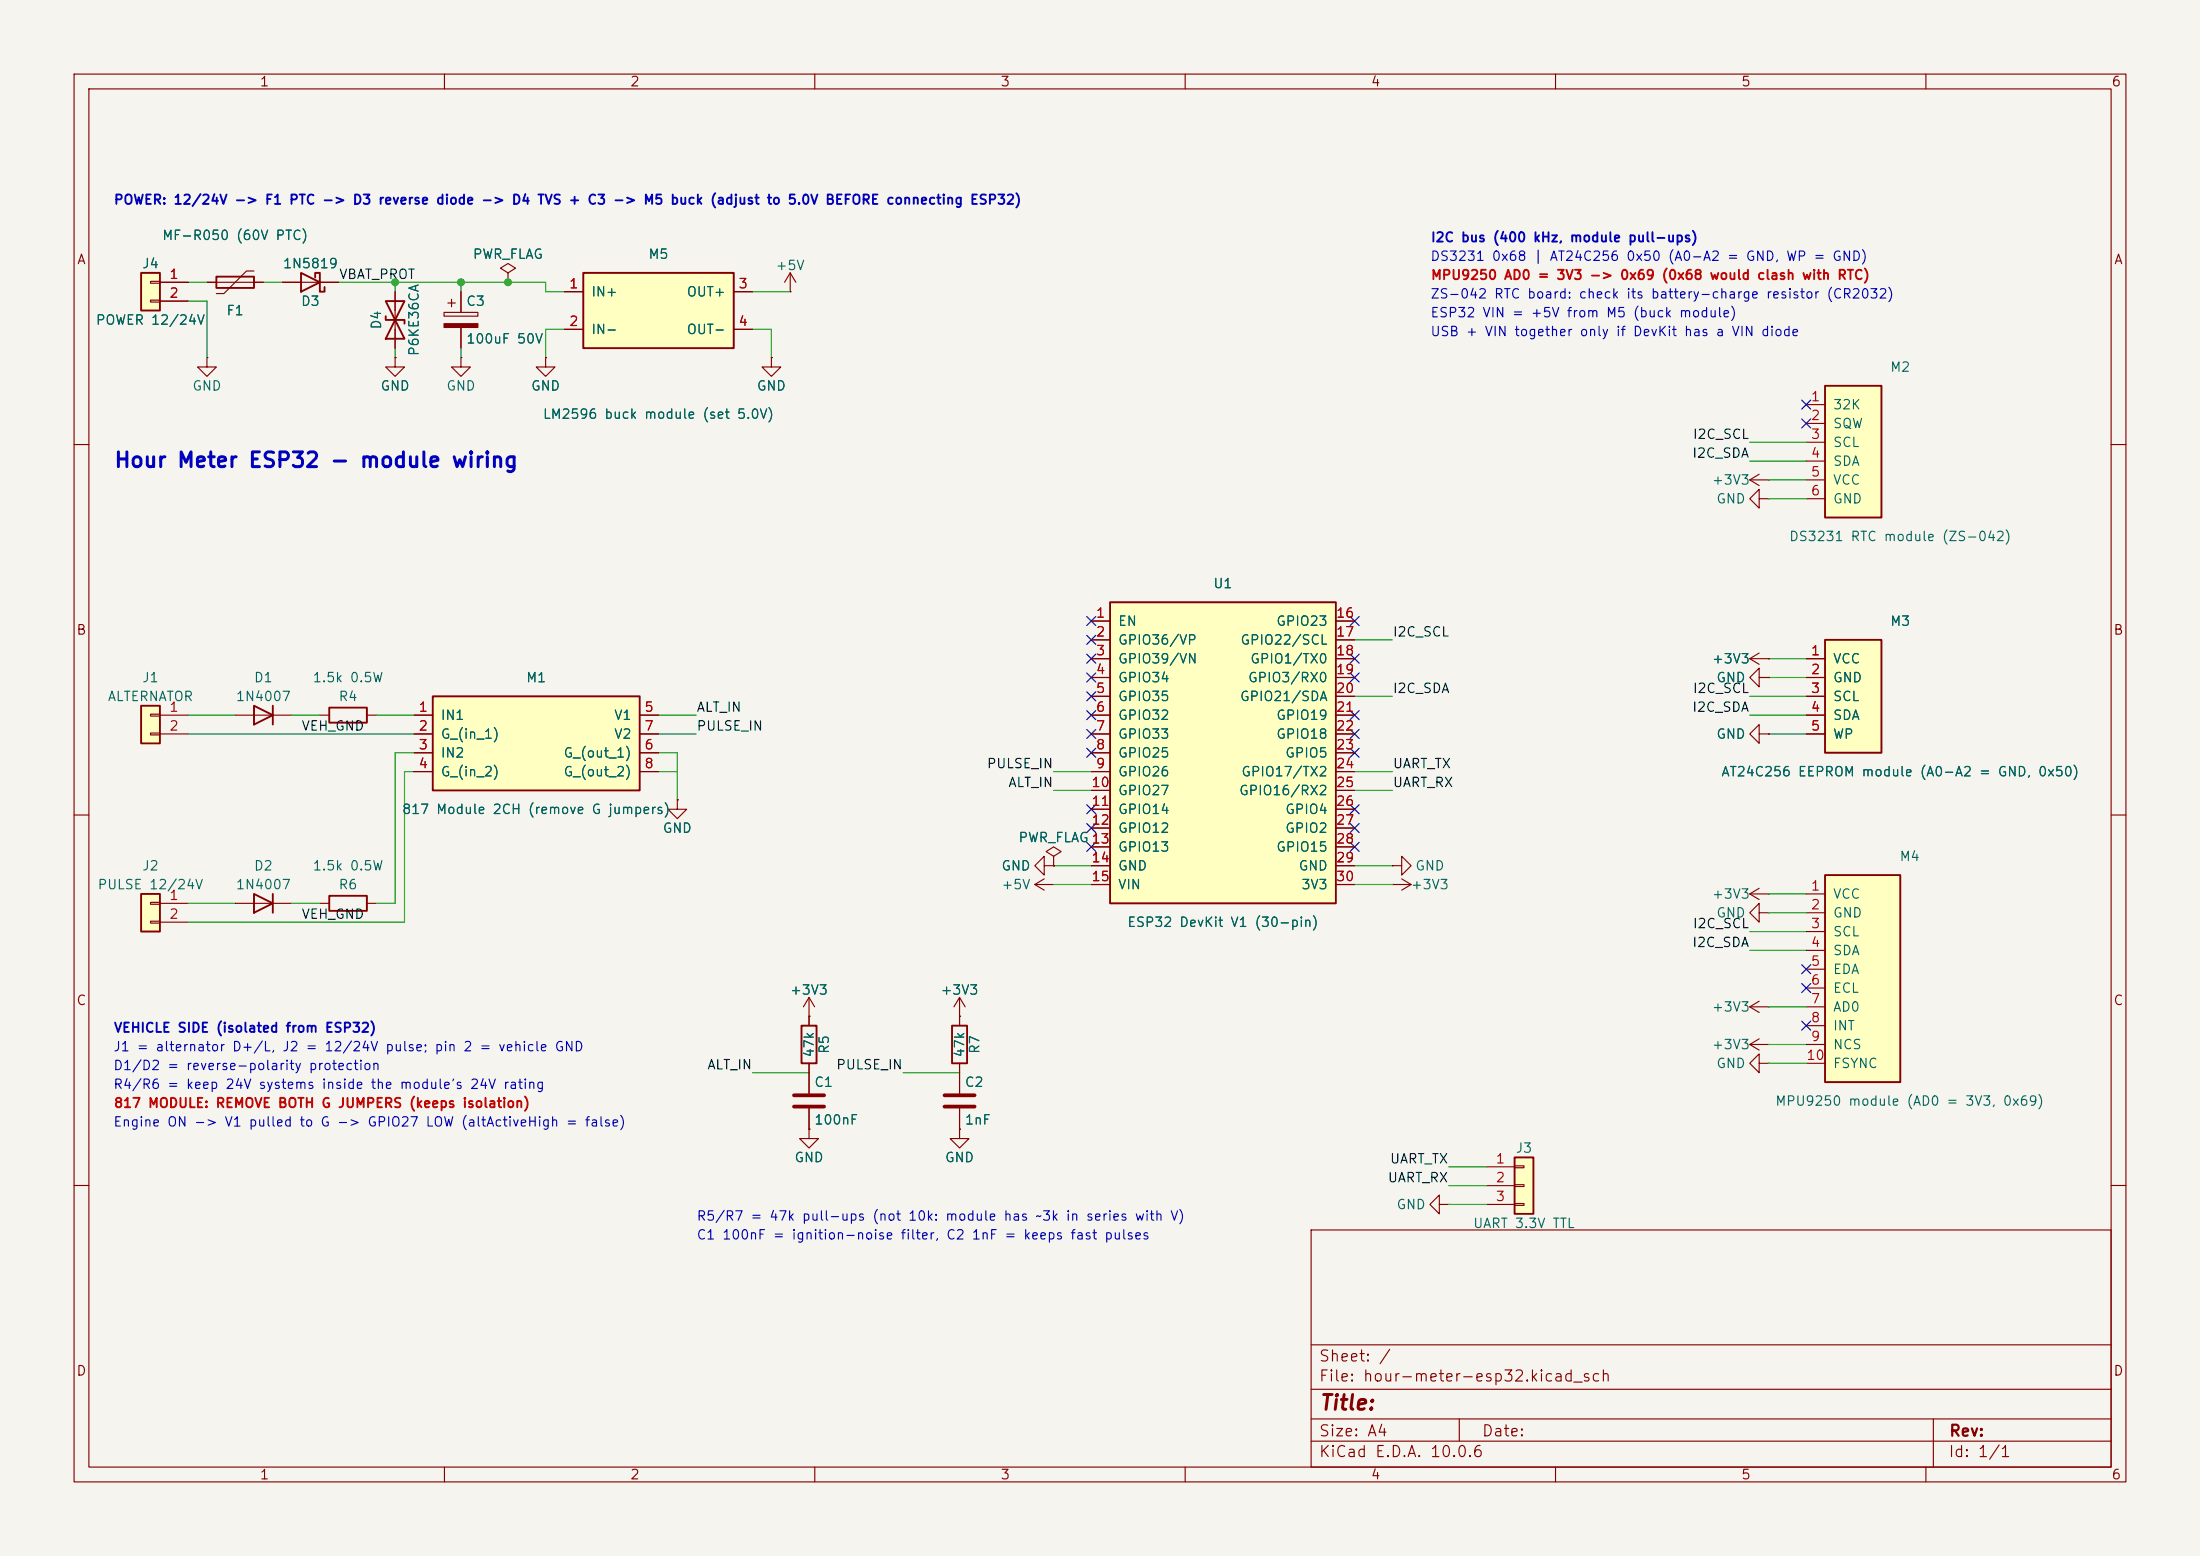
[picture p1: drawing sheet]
<svg xmlns="http://www.w3.org/2000/svg" width="297mm" height="210mm" viewBox="0 0 297 210" stroke-linecap="round" stroke-linejoin="round" font-family="sans-serif">
<path d="M0 0h297v210h-297z" fill="#f5f4ef" stroke="#f5f4ef" stroke-width=".14"/>
<g fill="none" stroke="#840000" stroke-width=".15">
<path d="M10 10h277v190h-277zM12 12h273v186h-273zM60 10v2M110 10v2M160 10v2M210 10v2M260 10v2M38.1 38.1h7.6M53.3 48.3v1.2h1.3l-1.3 1.3-1.2-1.3h1.2M53.3 48.3h.1M10 60h2M236.2 64.8l1.3 .7"/>
<path d="M236.2 64.8h2.6M237.5 67.3v-1.3l-1.3 1.3 1.3 1.3v-1.3h1.3M237.5 64l-1.3 .8M238.8 67.3h.1M238.8 64.8h.1M285 60h2M10 110h2M285 110h2M109.2 137.2h.1M109.2 134.6v3.8M109.2 134.6l-.7 1.3M109.2 134.6l.8 1.3"/>
<path d="M109.2 152.4v1.3h1.3l-1.3 1.2-1.3-1.2h1.3M109.2 152.4h.1M109.2 143.5v4.1M109.2 149.6v2.8M10 160h2M177 166h108v32h-108zM285 160h2M60 198v2M110 198v2M160 198v2M177 194.5h108M177 191.5h108"/>
<path d="M177 187.5h108M177 181.5h108M197 191.5v3M210 198v2M260 198v2M261 191.5v6.5"/>
</g>
<path d="M40.6 36.8l2.6 1.3-2.6 1.3zM42.5 37.5v-.7h.7v2.6h.6v-.7M108.2 138.4h2v5.1h-2z" fill="none" stroke="#840000" stroke-width=".25"/>
<path d="M107.2 147.8h4.1M107.2 149.4h4.1" fill="none" stroke="#840000" stroke-width=".51"/>
<path d="M246.4 86.4h7.6v15.2h-7.6z" fill="#ffffc2"/>
<path d="M246.4 86.4h7.6v15.2h-7.6z" fill="none" stroke="#840000" stroke-width=".25"/>
<path d="M243.8 88.9h2.6M243.8 91.4h2.6M243.8 94h2.6M243.8 96.5h2.6M243.8 99.1h2.6" fill="none" stroke="#840000" stroke-width=".15"/>
<path d="M149.9 81.3h30.4v40.6h-30.4z" fill="#ffffc2"/>
<path d="M149.9 81.3h30.4v40.6h-30.4z" fill="none" stroke="#840000" stroke-width=".25"/>
<g fill="none" stroke="#840000" stroke-width=".15">
<path d="M147.3 83.8h2.6M147.3 86.4h2.6M147.3 88.9h2.6M147.3 91.4h2.6M147.3 94h2.6M147.3 96.5h2.6M147.3 99.1h2.6M180.3 83.8h2.6M180.3 86.4h2.6M180.3 88.9h2.6M180.3 91.4h2.6M180.3 94h2.6"/>
<path d="M180.3 96.5h2.6M180.3 99.1h2.6M147.3 101.6h2.6M147.3 104.1h2.6M147.3 106.7h2.6M147.3 109.2h2.6M147.3 111.8h2.6M147.3 114.3h2.6M147.3 116.8h2.6M147.3 119.4h2.6M180.3 101.6h2.6M180.3 104.1h2.6"/>
<path d="M180.3 106.7h2.6M180.3 109.2h2.6M180.3 111.8h2.6M180.3 114.3h2.6M180.3 116.8h2.6M180.3 119.4h2.6"/>
</g>
<path d="M246.4 52.1h7.6v17.8h-7.6z" fill="#ffffc2"/>
<path d="M52.1 40.6h2.5l-2.5 5.1h2.5zM52.1 42.7v.5h2.5v.5M246.4 52.1h7.6v17.8h-7.6z" fill="none" stroke="#840000" stroke-width=".25"/>
<g fill="none" stroke="#840000" stroke-width=".15">
<path d="M53.3 39.4v7.6M62.2 39.4v2.8M27.9 48.3v1.2h1.3l-1.3 1.3-1.2-1.3h1.2M27.9 48.3h.1M59.9 42.2h4.6v.5h-4.6zM60.5 40.9h1M61 40.4v1M62.2 48.3v1.2h1.3l-1.3 1.3-1.2-1.3h1.2M62.2 48.3h.1M62.2 44.2v2.8M73.7 48.3v1.2h1.2l-1.2 1.3-1.3-1.3h1.3M73.7 48.3h.1"/>
<path d="M243.8 54.6h2.6M243.8 57.2h2.6M243.8 59.7h2.6M243.8 62.2h2.6M243.8 64.8h2.6M243.8 67.3h2.6M236.2 88.9l1.3 .8M236.2 88.9h2.6M237.5 99.1v-1.3l-1.3 1.3 1.3 1.2v-1.2h1.3M237.5 88.1l-1.3 .8M238.8 88.9h.1M238.8 99.1h.1"/>
<path d="M188 116.8h1.2v-1.2l1.3 1.2-1.3 1.3v-1.3M188 116.8h.1M188 119.4h.1M188 119.4h2.5M189.2 118.6l1.3 .8M190.5 119.4l-1.3 .7M237.5 119.9l-1.3 .8M236.2 120.7l1.3 .7M236.2 120.7h2.6M236.2 135.9l1.3 .8M236.2 135.9h2.6M237.5 123.2v-1.3l-1.3 1.3 1.3 1.3v-1.3h1.3"/>
<path d="M237.5 135.1l-1.3 .8M238.8 120.7h.1M238.8 123.2h.1M238.8 135.9h.1M129.5 152.4v1.3h1.3l-1.3 1.2-1.2-1.2h1.2M129.5 152.4h.1M236.2 141l1.3 .7M236.2 141h2.6M237.5 143.5v-1.3l-1.3 1.3 1.3 1.3v-1.3h1.3M237.5 140.2l-1.3 .8M238.8 141h.1M238.8 143.5h.1"/>
</g>
<path d="M59.9 43.7h4.6v.5h-4.6z" fill="#840000" stroke="#840000" stroke-width=".15"/>
<path d="M19 36.8h2.6v5.1h-2.6z" fill="#ffffc2"/>
<path d="M19 36.8h2.6v5.1h-2.6z" fill="none" stroke="#840000" stroke-width=".25"/>
<path d="M20.3 38h1.3v.2h-1.3zM21.6 38.1h3.8M20.3 40.5h1.3v.3h-1.3zM21.6 40.6h3.8" fill="none" stroke="#840000" stroke-width=".15"/>
<path d="M246.4 118.1h10.1v28h-10.1z" fill="#ffffc2"/>
<path d="M246.4 118.1h10.1v28h-10.1z" fill="none" stroke="#840000" stroke-width=".25"/>
<path d="M243.8 120.7h2.6M243.8 123.2h2.6M243.8 125.7h2.6M243.8 128.3h2.6M243.8 130.8h2.6M243.8 133.4h2.6M243.8 135.9h2.6M243.8 138.4h2.6M243.8 141h2.6M243.8 143.5h2.6" fill="none" stroke="#840000" stroke-width=".15"/>
<path d="M78.7 36.8h20.4v10.2h-20.4z" fill="#ffffc2"/>
<path d="M78.7 36.8h20.4v10.2h-20.4z" fill="none" stroke="#840000" stroke-width=".25"/>
<path d="M76.2 39.4h2.5M99.1 39.4h2.5M76.2 44.5h2.5M99.1 44.5h2.5M194.3 162.6v-1.3l-1.3 1.3 1.3 1.2v-1.2h1.3M195.6 162.6h.1" fill="none" stroke="#840000" stroke-width=".15"/>
<path d="M204.5 156.2h2.5v7.6h-2.5z" fill="#ffffc2"/>
<path d="M34.3 120.7l2.5 1.2-2.5 1.3zM36.8 120.7v2.5M204.5 156.2h2.5v7.6h-2.5z" fill="none" stroke="#840000" stroke-width=".25"/>
<path d="M31.7 121.9h7.7M129.5 144.8v2.8M129.5 149.6v2.8M200.7 157.5h3.8M204.5 157.4h1.2v.2h-1.2zM204.5 159.9h1.2v.2h-1.2zM200.7 160h3.8M200.7 162.6h3.8M204.5 162.4h1.2v.3h-1.2z" fill="none" stroke="#840000" stroke-width=".15"/>
<path d="M127.5 147.8h4.1M127.5 149.4h4.1" fill="none" stroke="#840000" stroke-width=".51"/>
<path d="M19 95.3h2.6v5h-2.6z" fill="#ffffc2"/>
<path d="M19 95.3h2.6v5h-2.6z" fill="none" stroke="#840000" stroke-width=".25"/>
<path d="M68.6 36.8l1-.6-1-.6-1 .6 1 .6v1.3M68.6 38.1h.1M106.7 39.4h.1M106.7 36.8l-.8 1.3M106.7 36.8l.7 1.3M106.7 36.8v2.6M20.3 96.4h1.3v.2h-1.3zM20.3 98.9h1.3v.3h-1.3zM21.6 96.5h3.8M21.6 99.1h3.8" fill="none" stroke="#840000" stroke-width=".15"/>
<path d="M19 120.7h2.6v5h-2.6z" fill="#ffffc2"/>
<path d="M29.2 37.3h5.1v1.6h-5.1zM34.3 95.3l2.5 1.2-2.5 1.3zM36.8 95.3v2.5M44.4 95.5h5.1v2h-5.1zM19 120.7h2.6v5h-2.6zM44.4 120.9h5.1v2h-5.1z" fill="none" stroke="#840000" stroke-width=".25"/>
<g fill="none" stroke="#840000" stroke-width=".15">
<path d="M27.9 38.1h7.7M34.3 36.6h-1l-3.1 3h-1M31.7 96.5h7.7M43.2 96.5h1.2M49.5 96.5h1.3M237.5 91.4v-1.2l-1.3 1.2 1.3 1.3v-1.3h1.3M238.8 91.4h.1M91.4 108v1.2h1.3l-1.3 1.3-1.2-1.3h1.2M91.4 108h.1M141 116.8v-1.2l-1.3 1.2 1.3 1.3v-1.3h1.2M142.2 116.8h.1M20.3 121.8h1.3v.2h-1.3z"/>
<path d="M20.3 124.3h1.3v.3h-1.3zM21.6 121.9h3.8M21.6 124.5h3.8M43.2 121.9h1.2M49.5 121.9h1.3"/>
</g>
<path d="M58.4 94h28v12.7h-28z" fill="#ffffc2"/>
<path d="M58.4 94h28v12.7h-28zM128.5 138.4h2.1v5.1h-2.1z" fill="none" stroke="#840000" stroke-width=".25"/>
<g fill="none" stroke="#840000" stroke-width=".15">
<path d="M21.6 38.1h3.8M27.9 38.1h1.3M34.3 38.1h1.3M38.1 38.1h2.5M43.2 38.1h2.5M53.3 39.4v2.5M62.2 39.4v2.8M68.6 38.1h.1M76.2 39.4h2.5M99.1 39.4h2.5M21.6 40.6h3.8M53.3 48.3h.1"/>
<path d="M53.3 44.5v2.5M62.2 44.2v2.8M73.7 48.3h.1M76.2 44.5h2.5M99.1 44.5h2.5M104.1 48.3v1.2h1.3l-1.3 1.3-1.2-1.3h1.2M104.1 48.3h.1M55.9 96.5h2.5M55.9 99.1h2.5M86.4 96.5h2.5M86.4 99.1h2.5M147.3 96.5h2.6"/>
<path d="M147.3 99.1h2.6M147.3 83.8h2.6M147.3 86.4h2.6M147.3 88.9h2.6M147.3 91.4h2.6M147.3 94h2.6M180.3 96.5h2.6M180.3 99.1h2.6M180.3 83.8h2.6M180.3 86.4h2.6M180.3 88.9h2.6M180.3 91.4h2.6"/>
<path d="M180.3 94h2.6M238.8 99.1h.1M238.8 88.9h.1M238.8 91.4h.1M243.8 96.5h2.6M243.8 99.1h2.6M243.8 88.9h2.6M243.8 91.4h2.6M243.8 94h2.6M55.9 101.6h2.5M55.9 104.1h2.5M86.4 101.6h2.5"/>
<path d="M86.4 104.1h2.5M91.4 108h.1M139.7 119.4l1.3 .7M139.7 119.4h2.5M141 118.6l-1.3 .8M142.2 115.6l1.1-.7-1.1-.6-1 .6 1 .7v1.2M142.2 116.8h.1M142.2 119.4h.1M147.3 101.6h2.6M147.3 104.1h2.6M147.3 119.4h2.6M147.3 106.7h2.6"/>
<path d="M147.3 109.2h2.6M147.3 111.8h2.6M147.3 114.3h2.6M147.3 116.8h2.6M180.3 101.6h2.6M180.3 104.1h2.6M180.3 119.4h2.6M180.3 106.7h2.6M180.3 109.2h2.6M180.3 111.8h2.6M180.3 114.3h2.6M180.3 116.8h2.6"/>
<path d="M109.2 137.2h.1M109.2 137.2v1.2M129.5 137.2h.1M129.5 134.6l-.7 1.3M129.5 134.6l.8 1.3M129.5 134.6v3.8M109.2 152.4h.1M109.2 143.5v4.1M109.2 149.6v2.8M129.5 152.4h.1M129.5 143.5v4.1M129.5 149.6v2.8"/>
</g>
<g fill="none" stroke="#009600" stroke-width=".15">
<path d="M25.4 38.1h2.5M35.6 38.1h2.5M45.7 38.1h28v1.3h2.5M53.3 38.1v1.3M62.2 38.1v1.3M101.6 39.4h5.1M25.4 40.6h2.5v7.7M53.3 47v1.3M62.2 47v1.3M76.2 44.5h-2.5v3.8M101.6 44.5h2.5v3.8M236.2 59.7h7.6"/>
<path d="M236.2 62.2h7.6M238.8 67.3h5M238.8 64.8h5M25.4 96.5h6.3M25.4 99.1h30.5M39.4 96.5h3.8M50.8 96.5h5.1M88.9 96.5h5.1M88.9 99.1h5.1M182.9 94h5.1M182.9 86.4h5.1M236.2 96.5h7.6"/>
<path d="M236.2 94h7.6M238.8 88.9h5M238.8 99.1h5M238.8 91.4h5M55.9 101.6h-2.6v20.3h-2.5M55.9 104.1h-1.3v20.4h-29.2M88.9 104.1h2.5M88.9 101.6h2.5v6.4M142.2 104.1h5.1M142.2 119.4h5.1M142.2 116.8h5.1M142.2 106.7h5.1"/>
<path d="M182.9 104.1h5.1M182.9 119.4h5.1M182.9 116.8h5.1M182.9 106.7h5.1M25.4 121.9h6.3M39.4 121.9h3.8M236.2 125.7h7.6M236.2 128.3h7.6M238.8 123.2h5M238.8 120.7h5M238.8 135.9h5M101.6 144.8h7.6"/>
<path d="M121.9 144.8h7.6M195.6 157.5h5.1M238.8 143.5h5M238.8 141h5M195.6 160h5.1M195.6 162.6h5.1"/>
</g>
<g fill="none" stroke="#000084" stroke-width=".15">
<path d="M243.2 56.5l1.2 1.3M243.2 54l1.2 1.2M244.4 56.5l-1.2 1.3M244.4 54l-1.2 1.2M146.7 93.4l1.2 1.2M146.7 95.9l1.2 1.2M146.7 83.2l1.2 1.2M146.7 90.8l1.2 1.2M146.7 88.3l1.2 1.2M146.7 85.8l1.2 1.2M146.7 98.5l1.2 1.2M147.9 93.4l-1.2 1.2"/>
<path d="M147.9 95.9l-1.2 1.2M147.9 83.2l-1.2 1.2M147.9 90.8l-1.2 1.2M147.9 88.3l-1.2 1.2M147.9 85.8l-1.2 1.2M147.9 98.5l-1.2 1.2M182.3 88.3l1.2 1.2M182.3 90.8l1.2 1.2M182.3 95.9l1.2 1.2M182.3 98.5l1.2 1.2M182.3 83.2l1.2 1.2M183.5 88.3l-1.2 1.2"/>
<path d="M183.5 90.8l-1.2 1.2M183.5 95.9l-1.2 1.2M183.5 98.5l-1.2 1.2M183.5 83.2l-1.2 1.2M146.7 113.7l1.2 1.2M146.7 108.6l1.2 1.2M146.7 111.2l1.2 1.2M146.7 101l1.2 1.2M147.9 113.7l-1.2 1.2M147.9 108.6l-1.2 1.2M147.9 111.2l-1.2 1.2M147.9 101l-1.2 1.2"/>
<path d="M182.3 108.6l1.2 1.2M182.3 113.7l1.2 1.2M182.3 111.2l1.2 1.2M182.3 101l1.2 1.2M183.5 108.6l-1.2 1.2M183.5 113.7l-1.2 1.2M183.5 111.2l-1.2 1.2M183.5 101l-1.2 1.2M243.2 137.8l1.2 1.2M243.2 132.7l1.2 1.3M243.2 130.2l1.2 1.2M244.4 137.8l-1.2 1.2"/>
<path d="M244.4 132.7l-1.2 1.3M244.4 130.2l-1.2 1.2"/>
</g>
<g fill="#009600" stroke="#009600" stroke-width=".14">
<circle cx="62.2" cy="38.1" r=".46"/>
<circle cx="53.3" cy="38.1" r=".46"/>
<circle cx="68.6" cy="38.1" r=".46"/>
</g>
<text font-size="2" fill="#0000c2" x="15.3" y="63.6">Hour Meter ESP32 - module wiring</text>
<text font-size="2" fill="#840000" x="178" y="190.8">Title:</text>
<g font-size="1.5" fill="#840000">
<text x="178" y="184.1">Sheet: /</text>
<text x="178" y="186.8">File: hour-meter-esp32.kicad_sch</text>
<text x="178" y="197">KiCad E.D.A. 10.0.6</text>
<text x="178" y="194.2">Size: A4</text>
<text x="200" y="194.2">Date:</text>
<text x="263" y="197">Id: 1/1</text>
<text x="263" y="194.2">Rev:</text>
</g>
<g font-size="1.3" fill="#840000">
<text x="35" y="12">1</text>
<text x="85" y="12">2</text>
<text x="135" y="12">3</text>
<text x="185" y="12">4</text>
<text x="235" y="12">5</text>
<text x="285" y="12">6</text>
<text x="10.3" y="36">A</text>
<text x="285.3" y="36">A</text>
<text x="10.2" y="86">B</text>
<text x="285.2" y="86">B</text>
<text x="10.2" y="136">C</text>
<text x="285.2" y="136">C</text>
<text x="10.2" y="186">D</text>
<text x="285.2" y="186">D</text>
<text x="35" y="200">1</text>
<text x="85" y="200">2</text>
<text x="135" y="200">3</text>
<text x="185" y="200">4</text>
<text x="235" y="200">5</text>
<text x="285" y="200">6</text>
</g>
<g font-size="1.3" fill="#0000c2">
<text x="15.3" y="27.9">POWER: 12/24V -&gt; F1 PTC -&gt; D3 reverse diode -&gt; D4 TVS + C3 -&gt; M5 buck (adjust to 5.0V BEFORE connecting ESP32)</text>
<text x="193" y="35.5">DS3231 0x68 | AT24C256 0x50 (A0-A2 = GND, WP = GND)</text>
<text x="193.1" y="33">I2C bus (400 kHz, module pull-ups)</text>
<text x="193" y="40.6">ZS-042 RTC board: check its battery-charge resistor (CR2032)</text>
<text x="193" y="43.2">ESP32 VIN = +5V from M5 (buck module)</text>
<text x="193" y="45.7">USB + VIN together only if DevKit has a VIN diode</text>
<text x="15.2" y="142.2">J1 = alternator D+/L, J2 = 12/24V pulse; pin 2 = vehicle GND</text>
<text x="15.3" y="139.7">VEHICLE SIDE (isolated from ESP32)</text>
<text x="15.2" y="147.3">R4/R6 = keep 24V systems inside the module's 24V rating</text>
<text x="15.2" y="144.8">D1/D2 = reverse-polarity protection</text>
<text x="15.2" y="152.4">Engine ON -&gt; V1 pulled to G -&gt; GPIO27 LOW (altActiveHigh = false)</text>
<text x="94" y="165.1">R5/R7 = 47k pull-ups (not 10k: module has ~3k in series with V)</text>
<text x="94" y="167.6">C1 100nF = ignition-noise filter, C2 1nF = keeps fast pulses</text>
</g>
<g font-size="1.3" fill="#006464">
<text x="21.8" y="32.7">MF-R050 (60V PTC)</text>
<text x="63.7" y="35.3">PWR_FLAG</text>
<text x="87.4" y="35.3">M5</text>
<text x="19.1" y="36.5">J4</text>
<text x="38.1" y="36.5">1N5819</text>
<text x="40.5" y="41.6">D3</text>
<text x="62.8" y="41.6">C3</text>
<text x="79.7" y="40.3">IN+</text>
<text x="92.6" y="40.3">OUT+</text>
<text x="104.6" y="36.8">+5V</text>
<text x="12.8" y="44.1">POWER 12/24V</text>
<text x="30.5" y="42.9">F1</text>
<text x="51.8" y="44.5" transform="rotate(-90 51.8 44.5)">D4</text>
<text x="62.8" y="46.7">100uF 50V</text>
<text x="79.7" y="45.4">IN-</text>
<text x="92.6" y="45.4">OUT-</text>
<text x="25.9" y="53">GND</text>
<text x="51.3" y="53">GND</text>
<text x="56.8" y="48.1" transform="rotate(-90 56.8 48.1)">P6KE36CA</text>
<text x="60.2" y="53">GND</text>
<text x="71.6" y="53">GND</text>
<text x="102.1" y="53">GND</text>
<text x="255.1" y="50.5">M2</text>
<text x="73.2" y="56.8">LM2596 buck module (set 5.0V)</text>
<text x="247.4" y="55.6">32K</text>
<text x="247.4" y="58.1">SQW</text>
<text x="231" y="65.7">+3V3</text>
<text x="247.4" y="60.7">SCL</text>
<text x="247.4" y="63.2">SDA</text>
<text x="247.4" y="65.7">VCC</text>
<text x="231.6" y="68.3">GND</text>
<text x="247.4" y="68.3">GND</text>
<text x="241.4" y="73.4">DS3231 RTC module (ZS-042)</text>
<text x="163.7" y="79.7">U1</text>
<text x="150.8" y="84.8">EN</text>
<text x="150.8" y="87.3">GPIO36/VP</text>
<text x="150.8" y="89.9">GPIO39/VN</text>
<text x="167.4" y="87.3">GPIO22/SCL</text>
<text x="168.7" y="89.9">GPIO1/TX0</text>
<text x="172.2" y="84.8">GPIO23</text>
<text x="231" y="89.9">+3V3</text>
<text x="247.4" y="89.9">VCC</text>
<text x="255.1" y="84.8">M3</text>
<text x="14.4" y="94.9">ALTERNATOR</text>
<text x="19.1" y="92.4">J1</text>
<text x="31.7" y="94.9">1N4007</text>
<text x="34.2" y="92.4">D1</text>
<text x="42.1" y="92.4">1.5k 0.5W</text>
<text x="45.6" y="94.9">R4</text>
<text x="70.9" y="92.4">M1</text>
<text x="150.8" y="92.4">GPIO34</text>
<text x="150.8" y="94.9">GPIO35</text>
<text x="167.3" y="94.9">GPIO21/SDA</text>
<text x="168.4" y="92.4">GPIO3/RX0</text>
<text x="231.6" y="92.4">GND</text>
<text x="247.4" y="92.4">GND</text>
<text x="247.4" y="94.9">SCL</text>
<text x="59.4" y="97.5">IN1</text>
<text x="59.4" y="100">G_(in_1)</text>
<text x="82.8" y="97.5">V1</text>
<text x="82.8" y="100">V2</text>
<text x="150.8" y="97.5">GPIO32</text>
<text x="150.8" y="100">GPIO33</text>
<text x="172.2" y="97.5">GPIO19</text>
<text x="172.2" y="100">GPIO18</text>
<text x="231.6" y="100">GND</text>
<text x="247.4" y="97.5">SDA</text>
<text x="247.4" y="100">WP</text>
<text x="59.4" y="102.6">IN2</text>
<text x="59.4" y="105.1">G_(in_2)</text>
<text x="76" y="102.6">G_(out_1)</text>
<text x="76" y="105.1">G_(out_2)</text>
<text x="150.8" y="102.6">GPIO25</text>
<text x="150.8" y="105.1">GPIO26</text>
<text x="150.8" y="107.6">GPIO27</text>
<text x="167.2" y="107.6">GPIO16/RX2</text>
<text x="167.5" y="105.1">GPIO17/TX2</text>
<text x="173.4" y="102.6">GPIO5</text>
<text x="232.3" y="105.1">AT24C256 EEPROM module (A0-A2 = GND, 0x50)</text>
<text x="54.2" y="110.2">817 Module 2CH (remove G jumpers)</text>
<text x="89.4" y="112.7">GND</text>
<text x="137.4" y="114">PWR_FLAG 13</text>
<text x="150.8" y="110.2">GPIO14</text>
<text x="150.8" y="112.7">GPIO12</text>
<text x="173.4" y="110.2">GPIO4</text>
<text x="173.4" y="112.7">GPIO2</text>
<text x="19.1" y="117.8">J2</text>
<text x="34.2" y="117.8">D2</text>
<text x="42.1" y="117.8">1.5k 0.5W</text>
<text x="135.1" y="117.8">GND</text>
<text x="150.8" y="115.3">GPIO13</text>
<text x="150.8" y="117.8">GND</text>
<text x="172.2" y="115.3">GPIO15</text>
<text x="175.2" y="117.8">GND</text>
<text x="191" y="117.8">GND</text>
<text x="256.4" y="116.5">M4</text>
<text x="13.1" y="120.3">PULSE 12/24V</text>
<text x="31.7" y="120.3">1N4007</text>
<text x="45.6" y="120.3">R6</text>
<text x="135.1" y="120.3">+5V</text>
<text x="150.8" y="120.3">VIN</text>
<text x="152.1" y="125.4">ESP32 DevKit V1 (30-pin)</text>
<text x="175.6" y="120.3">3V3</text>
<text x="190.4" y="120.3">+3V3</text>
<text x="231" y="121.6">+3V3</text>
<text x="231.6" y="124.2">GND</text>
<text x="247.4" y="121.6">VCC</text>
<text x="247.4" y="124.2">GND</text>
<text x="247.4" y="126.7">SCL</text>
<text x="247.4" y="129.2">SDA</text>
<text x="247.4" y="131.8">EDA</text>
<text x="106.6" y="134.6">+3V3</text>
<text x="126.9" y="134.6">+3V3</text>
<text x="231" y="136.9">+3V3</text>
<text x="247.4" y="134.3">ECL</text>
<text x="247.4" y="136.9">AD0</text>
<text x="110.2" y="142.8" transform="rotate(-90 110.2 142.8)">47k</text>
<text x="112.2" y="142.3" transform="rotate(-90 112.2 142.3)">R5</text>
<text x="130.5" y="142.8" transform="rotate(-90 130.5 142.8)">47k</text>
<text x="132.5" y="142.3" transform="rotate(-90 132.5 142.3)">R7</text>
<text x="231" y="141.9">+3V3</text>
<text x="247.4" y="139.4">INT</text>
<text x="247.4" y="141.9">NCS</text>
<text x="109.8" y="147">C1</text>
<text x="130.2" y="147">C2</text>
<text x="231.6" y="144.5">GND</text>
<text x="239.6" y="149.6">MPU9250 module (AD0 = 3V3, 0x69)</text>
<text x="247.4" y="144.5">FSYNC</text>
<text x="109.8" y="152.1">100nF</text>
<text x="130.2" y="152.1">1nF</text>
<text x="204.5" y="155.9">J3</text>
<text x="107.2" y="157.2">GND</text>
<text x="127.5" y="157.2">GND</text>
<text x="188.4" y="163.5">GND</text>
<text x="198.8" y="166.1">UART 3.3V TTL</text>
</g>
<g font-size="1.3" fill="#a90000">
<text x="22.8" y="38">1</text>
<text x="22.8" y="40.5">2</text>
<text x="76.7" y="39.2">1</text>
<text x="99.6" y="39.2">3</text>
<text x="76.7" y="44.3">2</text>
<text x="99.6" y="44.3">4</text>
<text x="244.4" y="54.5">1</text>
<text x="244.4" y="57">2</text>
<text x="244.4" y="59.6">3</text>
<text x="244.4" y="62.1">4</text>
<text x="244.4" y="64.6">5</text>
<text x="244.4" y="67.2">6</text>
<text x="147.9" y="83.7">1</text>
<text x="180.3" y="83.7">16</text>
<text x="147.9" y="86.2">2</text>
<text x="147.9" y="88.8">3</text>
<text x="180.3" y="86.2">17</text>
<text x="180.3" y="88.8">18</text>
<text x="244.4" y="88.8">1</text>
<text x="147.9" y="91.3">4</text>
<text x="147.9" y="93.8">5</text>
<text x="180.3" y="91.3">19</text>
<text x="180.3" y="93.8">20</text>
<text x="244.4" y="91.3">2</text>
<text x="244.4" y="93.8">3</text>
<text x="22.8" y="96.4">1</text>
<text x="22.8" y="98.9">2</text>
<text x="56.4" y="96.4">1</text>
<text x="56.4" y="98.9">2</text>
<text x="56.4" y="101.5">3</text>
<text x="86.9" y="96.4">5</text>
<text x="86.9" y="101.5">6</text>
<text x="86.9" y="98.9">7</text>
<text x="147.9" y="96.4">6</text>
<text x="147.9" y="98.9">7</text>
<text x="147.9" y="101.5">8</text>
<text x="180.3" y="96.4">21</text>
<text x="180.3" y="98.9">22</text>
<text x="180.3" y="101.5">23</text>
<text x="244.4" y="96.4">4</text>
<text x="244.4" y="98.9">5</text>
<text x="56.4" y="104">4</text>
<text x="86.9" y="104">8</text>
<text x="147.3" y="106.5">10</text>
<text x="147.9" y="104">9</text>
<text x="180.3" y="104">24</text>
<text x="180.3" y="106.5">25</text>
<text x="147.3" y="109.1">11</text>
<text x="147.3" y="111.6">12</text>
<text x="180.3" y="109.1">26</text>
<text x="180.3" y="111.6">27</text>
<text x="147.3" y="116.7">14</text>
<text x="147.3" y="119.2">15</text>
<text x="180.3" y="114.2">28</text>
<text x="180.3" y="116.7">29</text>
<text x="180.3" y="119.2">30</text>
<text x="22.8" y="121.8">1</text>
<text x="22.8" y="124.3">2</text>
<text x="244.4" y="120.5">1</text>
<text x="244.4" y="123.1">2</text>
<text x="244.4" y="125.6">3</text>
<text x="244.4" y="128.1">4</text>
<text x="244.4" y="130.7">5</text>
<text x="244.4" y="133.2">6</text>
<text x="244.4" y="135.8">7</text>
<text x="243.8" y="143.4">10</text>
<text x="244.4" y="138.3">8</text>
<text x="244.4" y="140.8">9</text>
<text x="201.8" y="157.3">1</text>
<text x="201.8" y="159.9">2</text>
<text x="201.8" y="162.4">3</text>
</g>
<g font-size="1.3" fill="#0f0f0f">
<text x="45.7" y="38">VBAT_PROT</text>
<text x="228.4" y="59.6">I2C_SCL</text>
<text x="228.4" y="62.1">I2C_SDA</text>
<text x="187.9" y="86.2">I2C_SCL</text>
<text x="187.9" y="93.9">I2C_SDA</text>
<text x="228.4" y="93.9">I2C_SCL</text>
<text x="40.6" y="98.9">VEH_GND</text>
<text x="94" y="96.4">ALT_IN</text>
<text x="94" y="98.9">PULSE_IN</text>
<text x="228.4" y="96.4">I2C_SDA</text>
<text x="133.1" y="104">PULSE_IN</text>
<text x="136" y="106.6">ALT_IN</text>
<text x="187.9" y="104">UART_TX</text>
<text x="187.9" y="106.6">UART_RX</text>
<text x="40.6" y="124.3">VEH_GND</text>
<text x="228.4" y="125.6">I2C_SCL</text>
<text x="228.4" y="128.1">I2C_SDA</text>
<text x="95.4" y="144.7">ALT_IN</text>
<text x="112.8" y="144.7">PULSE_IN</text>
<text x="187.2" y="159.9">UART_RX</text>
<text x="187.6" y="157.4">UART_TX</text>
</g>
<g font-size="1.3" fill="#c80000">
<text x="193.1" y="38.1">MPU9250 AD0 = 3V3 -&gt; 0x69 (0x68 would clash with RTC)</text>
<text x="15.3" y="149.8">817 MODULE: REMOVE BOTH G JUMPERS (keeps isolation)</text>
</g>
</svg>
